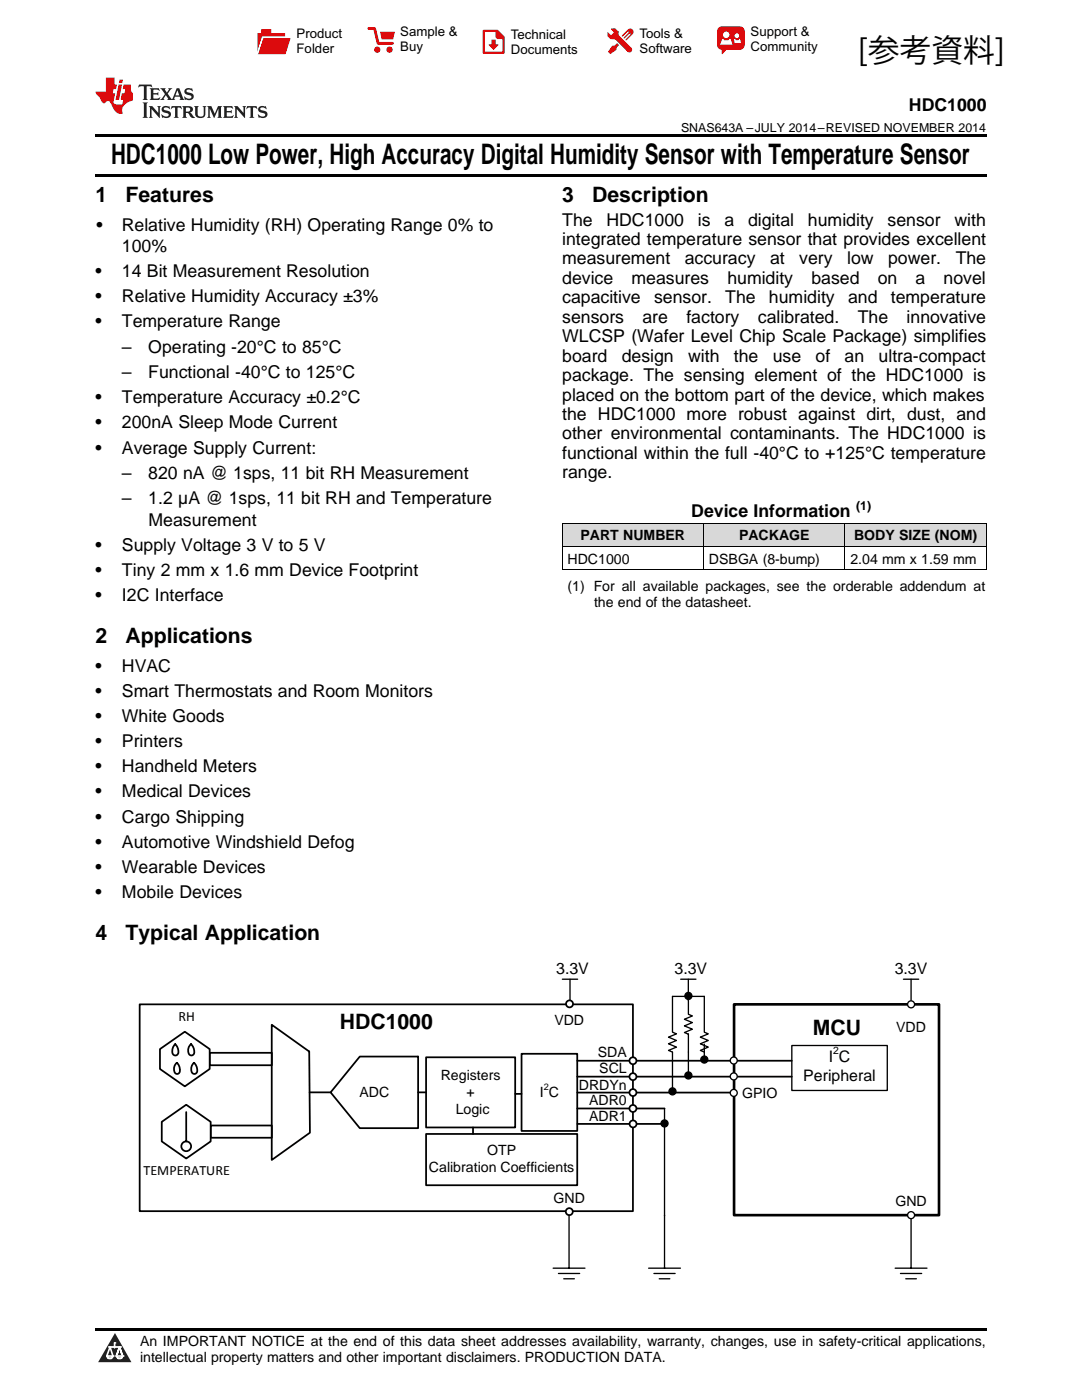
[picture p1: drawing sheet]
<svg xmlns="http://www.w3.org/2000/svg" width="216mm" height="279mm" viewBox="0 0 216 279" stroke-linecap="round" stroke-linejoin="round" font-family="sans-serif">
<g fill="#d8d8d8">
<path d="M112.2 104.5h28.2v4.6h-28.2z"/>
<path d="M140.4 104.5h28.2v4.6h-28.2z"/>
<path d="M168.6 104.5h28.2v4.6h-28.2z"/>
</g>
<path d="M22.9 266l3.3 5.9h-6.6z" fill="#231f20"/>
<path d="M21.3 270.6h1.2l-.3 .5h-.3a.53 .53 0 0 1-.6-.5z" fill-rule="evenodd" fill="#fff"/>
<path d="M21.3 270.6h1.2l-.3 .5h-.3a.53 .53 0 0 1-.6-.5z" fill="none" stroke="#231f20" stroke-width=".33"/>
<path d="M21.3 270.6l1.2 .1-.3 .4h-.5z" fill="none" stroke="#fff" stroke-width=".33"/>
<path d="M22.9 268.9h.1" fill="none" stroke="#fff" stroke-width=".33"/>
<path d="M22.9 268v.9z" fill="#fff"/>
<path d="M22.9 268v.9z" fill="none" stroke="#fff" stroke-width=".33"/>
<circle cx="22.9" cy="268" r=".16" fill="#fff"/>
<path d="M21.8 268.8h.1" fill="none" stroke="#fff" stroke-width=".33"/>
<path d="M21.8 268.8h2.2z" fill="#fff"/>
<path d="M21.8 268.8h2.2z" fill="none" stroke="#fff" stroke-width=".33"/>
<circle cx="24" cy="268.8" r=".16" fill="#fff"/>
<path d="M23.2 270.6h.1" fill="none" stroke="#fff" stroke-width=".33"/>
<path d="M23.8 268.8l-.6 1.8z" fill="#fff"/>
<path d="M23.8 268.8l-.6 1.8z" fill="none" stroke="#fff" stroke-width=".33"/>
<path d="M23.8 268.8l.7 1.8z" fill="#fff"/>
<path d="M23.8 268.8l.7 1.8z" fill="none" stroke="#fff" stroke-width=".33"/>
<path d="M24.4 270.6h.1" fill="none" stroke="#fff" stroke-width=".33"/>
<circle cx="21.3" cy="270.6" r=".16" fill="#fff"/>
<path d="M22 268.8l-.7 1.8z" fill="#fff"/>
<path d="M22 268.8l-.7 1.8z" fill="none" stroke="#fff" stroke-width=".33"/>
<path d="M22 268.8l.5 1.8z" fill="#fff"/>
<path d="M22 268.8l.5 1.8z" fill="none" stroke="#fff" stroke-width=".33"/>
<circle cx="22.5" cy="270.6" r=".16" fill="#fff"/>
<path d="M23.3 270.6h1.2a.63 .63 0 0 1-.6 .5 .63 .63 0 0 1-.6-.5z" fill-rule="evenodd" fill="#fff"/>
<path d="M23.3 270.6h1.2a.63 .63 0 0 1-.6 .5 .63 .63 0 0 1-.6-.5z" fill="none" stroke="#231f20" stroke-width=".33"/>
<path d="M23.3 270.6h1.2l-.4 .5h-.5z" fill="none" stroke="#fff" stroke-width=".33"/>
<path d="M23.2 270.6h.1" fill="none" stroke="#fff" stroke-width=".33"/>
<circle cx="24.5" cy="270.6" r=".16" fill="#fff"/>
<path d="M19 265.1h177.8v.5h-177.8z" fill="#000"/>
<path d="M146.5 200.4h40.9v42.1h-40.9z" fill="none" stroke="#000" stroke-width=".53"/>
<path d="M158 208.7h19v8.9h-19zM178.6 253.1h6.4M179.7 254.1h4.2M180.7 255.2h2.2M181.8 242.5v10.6" fill="none" stroke="#000" stroke-width=".26"/>
<circle cx="181.8" cy="242.5" r=".7" fill="#fff"/>
<g fill="none" stroke="#000" stroke-width=".26">
<path d="M112.2 195.4h3.1M113.7 195.4v4.2"/>
<circle cx="181.8" cy="242.5" r=".7"/>
</g>
<path d="M42 224.6h12.2v2.5h-12.2z" fill-rule="evenodd" fill="#fff"/>
<path d="M42 224.6h12.2v2.5h-12.2z" fill="none" stroke="#000" stroke-width=".35"/>
<path d="M32.3 223.9l4.9-3.4 4.8 3.4v3.9l-4.8 3.4-4.9-3.4z" fill-rule="evenodd" fill="#fff"/>
<path d="M32.3 223.9l4.9-3.4 4.8 3.4v3.9l-4.8 3.4-4.9-3.4zM37.2 221.9v5.9a.98 .98 0 0 1 .9 1.3 .98 .98 0 0 1-1.6 .4 .98 .98 0 0 1 .3-1.6l.4-.1" fill="none" stroke="#000" stroke-width=".35"/>
<path d="M41.8 210.1h12.4v2.5h-12.4z" fill-rule="evenodd" fill="#fff"/>
<path d="M41.8 210.1h12.4v2.5h-12.4z" fill="none" stroke="#000" stroke-width=".35"/>
<path d="M31.9 209.4l5-3.5 4.9 3.5v3.9l-4.9 3.5-5-3.5z" fill-rule="evenodd" fill="#fff"/>
<path d="M31.9 209.4l5-3.5 4.9 3.5v3.9l-4.9 3.5-5-3.5zM35 208.4a1.77 1.77 0 0 1 .4 2.1 .59 .59 0 0 1-1-.3 1.96 1.96 0 0 1 .6-1.8zM35.3 212.1a1.59 1.59 0 0 1 .3 2.1 .54 .54 0 0 1-.8-.4 1.6 1.6 0 0 1 .5-1.7zM38.1 208.4a1.79 1.79 0 0 1 .5 2.1 .57 .57 0 0 1-1-.3 1.63 1.63 0 0 1 .5-1.8zM38.7 212.1a1.74 1.74 0 0 1 .5 2.1 .56 .56 0 0 1-.6 .1 .56 .56 0 0 1-.4-.5 1.67 1.67 0 0 1 .5-1.7zM54.2 204.5l7.5 5.4 .1 16.2-7.6 5.4zM71.8 210.9h11.6v14.2h-11.6l-5.8-7.1z" fill="none" stroke="#000" stroke-width=".35"/>
<path d="M71.7 216.3h6v3.4h-6z" fill-rule="evenodd" fill="#fff"/>
<path d="M27.9 200.4h98.4v41.3h-98.4zM85 211h17.8v14h-17.8zM104.1 210.3h11.1v15.4h-11.1zM115.2 211.7h42.8" fill="none" stroke="#000" stroke-width=".35"/>
<circle cx="126.3" cy="211.7" r=".7" fill="#fff"/>
<g fill="none" stroke="#000" stroke-width=".35">
<path d="M115.2 214.9h42.8"/>
<circle cx="126.3" cy="211.7" r=".7"/>
</g>
<circle cx="126.3" cy="214.9" r=".7" fill="#fff"/>
<g fill="none" stroke="#000" stroke-width=".35">
<path d="M115.2 218h30.9"/>
<circle cx="126.3" cy="214.9" r=".7"/>
</g>
<circle cx="126.3" cy="218" r=".7" fill="#fff"/>
<g fill="none" stroke="#000" stroke-width=".35">
<path d="M115.2 221.2h17.4"/>
<circle cx="126.3" cy="218" r=".7"/>
</g>
<circle cx="126.3" cy="221.2" r=".7" fill="#fff"/>
<g fill="none" stroke="#000" stroke-width=".35">
<path d="M85 226.3h30.2v10.2h-30.2zM115.2 224.3h17.4"/>
<circle cx="126.3" cy="221.2" r=".7"/>
</g>
<circle cx="126.3" cy="224.3" r=".7" fill="#fff"/>
<circle cx="126.3" cy="224.3" r=".7" fill="none" stroke="#000" stroke-width=".35"/>
<circle cx="113.6" cy="200.3" r=".7" fill="#fff"/>
<circle cx="113.6" cy="200.3" r=".7" fill="none" stroke="#000" stroke-width=".35"/>
<circle cx="113.6" cy="241.8" r=".7" fill="#fff"/>
<circle cx="113.6" cy="241.8" r=".7" fill="none" stroke="#000" stroke-width=".35"/>
<circle cx="146.4" cy="214.8" r=".7" fill="#fff"/>
<circle cx="146.4" cy="214.8" r=".7" fill="none" stroke="#000" stroke-width=".26"/>
<circle cx="146.4" cy="211.6" r=".7" fill="#fff"/>
<g fill="none" stroke="#000" stroke-width=".26">
<path d="M181.8 195.4v4.2M110.4 253.1h6.3M111.4 254.1h4.3M112.5 255.2h2.1M113.5 242.5v10.6"/>
<circle cx="146.4" cy="211.6" r=".7"/>
</g>
<circle cx="181.8" cy="200.4" r=".7" fill="#fff"/>
<g fill="none" stroke="#000" stroke-width=".26">
<path d="M180.3 195.4h3"/>
<circle cx="181.8" cy="200.4" r=".7"/>
</g>
<circle cx="146.4" cy="218.1" r=".7" fill="#fff"/>
<g fill="none" stroke="#000" stroke-width=".26">
<path d="M135.8 195.4h3.1M137.3 195.4v4.2M137.4 198.9v3.5l.8 .4-1.6 .6 1.6 .7-1.6 .6 1.6 .7-1.6 .7 .8 .3v8.3M140.5 210l-.8-.4 1.6-.6-1.6-.7 1.6-.6-1.6-.7 1.6-.7-.8-.3v-7.1h-6.3v7.1l.8 .3-1.6 .7 1.6 .7-1.6 .6 1.6 .7-1.6 .6 .8 .4v7.9M140.5 208.4v3.2M132.6 221.2v31.9M129.4 253.1h6.4M130.5 254.1h4.2M131.5 255.2h2.2"/>
<circle cx="137.4" cy="198.8" r=".7"/>
<circle cx="134.2" cy="217.8" r=".7"/>
<circle cx="137.4" cy="214.6" r=".7"/>
<circle cx="140.5" cy="211.5" r=".7"/>
<circle cx="146.4" cy="218.1" r=".7"/>
<circle cx="132.6" cy="224.2" r=".7"/>
</g>
<g fill="#000">
<circle cx="137.4" cy="198.8" r=".7"/>
<circle cx="134.2" cy="217.8" r=".7"/>
<circle cx="137.4" cy="214.6" r=".7"/>
<circle cx="140.5" cy="211.5" r=".7"/>
<circle cx="132.6" cy="224.2" r=".7"/>
</g>
<path d="M61.8 218h4.2M83.4 218h1.6M102.8 218.3h1.3M94.4 225v1.3" fill="none" stroke="#000" stroke-width=".35"/>
<path d="M112.2 113.7h84.6M112.2 109.1h84.6M112.2 104.4h84.6M112.2 104.5v9.3M140.4 104.5v9.3M168.6 104.5v9.3M196.8 104.5v9.3" fill="none" stroke="#000" stroke-width=".2"/>
<path d="M19 34.8h177.8v.5h-177.8zM19 26.8h177.8v.6h-177.8z" fill="#000"/>
<path d="M27.7 16.9l-.1 .6 .6-.3h.5v.2v2.2l-.2 .4h1l-.2-.4v-2.2v-.2h.5l.6 .3-.2-.6zM29.9 17.6l.2 .4v1.6l-.2 .4h1.9l.1-.6a1.09 1.09 0 0 1-1.3 .1v-.6h.6l.4 .2v-.7l-.2 .2h-.8v-.6l.2-.1a1.01 1.01 0 0 1 1 .3l-.1-.6zM32 17.6l.9 1.2-1 1.2h.9l-.2-.3 .5-.7 .5 .7-.3 .3h1.7l-.2-.3 .1-.4h1l.1 .4-.2 .3h1l-.3-.4-.7-2h-.5l-1 2.2-.8-1.1 .9-1.1h-.9l.2 .2-.4 .7-.4-.7 .2-.2zM35.4 18l.4 1h-.8zM37 17.7a.66 .66 0 0 0-.2 .8 .66 .66 0 0 0 .6 .4l.7 .2 .1 .2a.8 .8 0 0 1-.7 .4 .8 .8 0 0 1-.7-.5l.1 .8 .2-.2a.94 .94 0 0 0 1.1 .1 .94 .94 0 0 0 .4-.9 1.48 1.48 0 0 0-1.3-.6v-.4a1.1 1.1 0 0 1 1.2 .2l-.2-.6-.2 .1-.5-.1zM28.5 20.4l.2 .4v2.3l-.2 .4h1l-.2-.4v-2.3l.2-.4zM29.7 21.2l.2 .4v1.5l-.2 .4h.8l-.3-.4 .1-1.3 1.6 1.8v-2l.2-.4h-.7l.2 .2v1.1l-1.2-1.3zM32.5 21.3a.66 .66 0 0 0-.2 .8 .66 .66 0 0 0 .6 .4l.6 .2 .2 .2a.8 .8 0 0 1-.8 .4 .8 .8 0 0 1-.7-.5l.2 .7 .2-.1a.94 .94 0 0 0 1 .1 .94 .94 0 0 0 .5-1 1.47 1.47 0 0 0-1.3-.6l-.1-.3a1.1 1.1 0 0 1 1.3 .2l-.2-.6-.2 .1-.5-.2zM34.3 21.2l-.2 .6a.64 .64 0 0 1 .8-.3v1.6l-.2 .4h1l-.3-.4 .1-1.6a.66 .66 0 0 1 .8 .3l-.2-.6zM36.3 21.2l.3 .4v1.5l-.3 .4h1l-.2-.2v-.7h.5l.1 .1a.8 .8 0 0 0 1.2 .7l-1-1a.62 .62 0 0 0 .6-.5 .62 .62 0 0 0-.6-.7zM37.1 21.5h.1a.48 .48 0 0 1 .6 0 .48 .48 0 0 1 .1 .6l-.2 .1-.6 .1zM38.7 21.2l.2 .2a2.29 2.29 0 0 0 .4 2 1.05 1.05 0 0 0 1.7-.7v-1.3l.2-.2h-.8l.2 .4v1.1a.61 .61 0 0 1-.6 .6 .61 .61 0 0 1-.6-.6v-1.1l.3-.4zM41.3 21.2l.3 .4v1.5l-.3 .4h.8l-.2-.4v-1.4l.8 1.9 .9-1.9v1.4l-.2 .4h.9l-.2-.4v-1.5l.2-.4h-.8l-.7 1.5-.6-1.5zM44.5 21.2l.2 .4v1.5l-.2 .4h1.9l.2-.6a1.1 1.1 0 0 1-1.4 .2v-.7h.6l.4 .2v-.6l-.2 .1-.8 .1v-.6l.2-.1a1.02 1.02 0 0 1 1.1 .2l-.2-.5zM46.7 21.2l.2 .4v1.5l-.2 .4h.8l-.3-.4 .1-1.3 1.6 1.8v-2l.2-.4h-.7l.2 .2v1.1l-1.2-1.3zM49.3 21.2l-.1 .6a.64 .64 0 0 1 .8-.3v1.6l-.3 .4h1l-.2-.4v-1.6a.66 .66 0 0 1 .8 .3l-.1-.6zM51.7 21.3a.66 .66 0 0 0-.2 .7 .66 .66 0 0 0 .7 .5l.6 .2 .1 .2a.8 .8 0 0 1-.7 .4 .8 .8 0 0 1-.7-.5l.1 .7 .2-.1a.94 .94 0 0 0 1.1 .1 .94 .94 0 0 0 .4-1 1.48 1.48 0 0 0-1.2-.6l-.1-.3a1.1 1.1 0 0 1 1.2 .2l-.2-.6-.1 .1-.6-.2z" fill="#231f20"/>
<path d="M21.1 15.5v2.8h-2v.4l.9 .9a.96 .96 0 0 0 1 1 .59 .59 0 0 1 .5-.4 .59 .59 0 0 1 .5 .3l.4 .8a1.61 1.61 0 0 0 2.1 1.3 1.63 1.63 0 0 1 1.1-2.2l.9-.3v-1.5a1.6 1.6 0 0 1-.4-1.7h-1.4l-.2 .9h.5l-.2 .8h-.5l-.2 1v.3h.5l-.2 .9h-.7a.74 .74 0 0 1-1-.6l.3-1.6h-.5l.2-.8h.5l.1-.9h-.4v-1.4zM23.7 16.9l-.7 3h.8l.6-3zM23.8 15.9l-.1 .7h.7l.2-.7z" fill="#ee1d23"/>
<g fill="#d60000">
<path d="M52.1 5.8h2v.8h2.8v4.2h-5.5v-4.2h.7z" fill-rule="evenodd"/>
<path d="M52.4 7.5h5.6l-1 3.3h-5.6z" fill-rule="evenodd"/>
</g>
<path d="M52.4 7.4h5.7l-.1 .1h-5.5l-1.1 3.3z" fill-rule="evenodd" fill="#fff"/>
<path d="M52.4 7.4h5.7l-.1 .1h-5.5l-1.1 3.3z" fill="none" stroke="#fff" stroke-width=".2"/>
<path d="M73.6 5.7h1.1l.7 2.9h2.9" fill="none" stroke="#d60000" stroke-width=".55"/>
<g fill="#d60000">
<path d="M75.8 6.3h3l-.4 1.6h-2.2z" fill-rule="evenodd"/>
<circle cx="75.3" cy="9.9" r=".62"/>
<circle cx="77.7" cy="9.9" r=".62"/>
</g>
<path d="M96.5 6.2h2.7l1.3 1.2v3.1h-4z" fill="none" stroke="#d60000" stroke-width=".44"/>
<g fill="#d60000">
<path d="M98.1 7.9h.8v1h.5l-.9 1.1-1-1v-.1h.6z" fill-rule="evenodd"/>
<path d="M98.9 6.2h.3l1.3 1.2v.4h-1.3l-.3-.4z" fill-rule="evenodd"/>
<path d="M121.9 5.7h.8l.7 .6 .1 .7 2.5 2.5-.8 .8-2.3-2.3-1.1-.2-.6-.6v-.8l.7 .6 .5-.4v-.2l-.5-.5z" fill-rule="evenodd"/>
<path d="M122.2 9.1h.4l.5-.5 .4 .4-.5 .5v.4l-1.2 .9-.5-.5z" fill-rule="evenodd"/>
<path d="M125.3 5.9a.67 .67 0 0 1 .9 0 .67 .67 0 0 1 0 .9z" fill-rule="evenodd"/>
<path d="M125.3 5.9l.9 .9-1.2 1.2h-.2v-.2l1-.9v-.2h-.2l-.9 1h-.2v-.2l.9-1 .1-.2h-.3l-.9 1h-.2v-.2z" fill-rule="evenodd"/>
<circle cx="125.6" cy="9.9" r=".54"/>
</g>
<path d="M123.3 6.3v.7" fill="none" stroke="#d60000" stroke-width=".2"/>
<g fill="#d60000">
<path d="M143.4 5.5l.6-.2h3.6a.95 .95 0 0 1 1 .9v2.8a.95 .95 0 0 1-1 .9h-3.6a.95 .95 0 0 1-.9-.9v-2.8z" fill-rule="evenodd"/>
<path d="M144 9.9h.9l-.7 .9h-.2z" fill-rule="evenodd"/>
</g>
<g fill="#fff">
<path d="M146.6 8.6h1.3z"/>
<path d="M144.1 7.8h.3l.1 .2h.8l.2-.2h.3l.4 1.1h-2.5z" fill-rule="evenodd"/>
<path d="M146.4 7.8h.3l.1 .2h.5l.2-.2h.2l.2 .8h-1.3z" fill-rule="evenodd"/>
<circle cx="144.9" cy="6.9" r=".65"/>
<circle cx="147" cy="7.1" r=".48"/>
</g>
<text font-size="6.3" x="171.2" y="12.5">[参考資料]</text>
<text font-size="5.6" x="22.2" y="32.8">HDC1000 Low Power, High Accuracy Digital Humidity Sensor with Temperature Sensor</text>
<g font-size="4.2">
<text x="19" y="40.4">1</text>
<text x="25" y="40.4">Features</text>
<text x="112.2" y="40.4">3</text>
<text x="118.2" y="40.4">Description</text>
<text x="19" y="128.4">2</text>
<text x="25" y="128.4">Applications</text>
<text x="19" y="187.6">4</text>
<text x="25" y="187.6">Typical Application</text>
<text x="67.8" y="205.4">HDC1000</text>
<text x="162.2" y="206.5">MCU</text>
</g>
<g font-size="3.5">
<text x="181.4" y="22.2">HDC1000</text>
<text x="19.2" y="46.1">•</text>
<text x="24.3" y="46.1">Relative Humidity (RH) Operating Range 0% to</text>
<text x="112.2" y="45">The</text>
<text x="121" y="45">HDC1000</text>
<text x="139.2" y="45">is</text>
<text x="144.5" y="45">a</text>
<text x="149.3" y="45">digital</text>
<text x="161.2" y="45">humidity</text>
<text x="177.1" y="45">sensor</text>
<text x="190.4" y="45">with</text>
<text x="24.3" y="50.3">100%</text>
<text x="112.2" y="48.9">integrated temperature sensor that provides excellent</text>
<text x="112.2" y="52.8">measurement</text>
<text x="136.6" y="52.8">accuracy</text>
<text x="153.6" y="52.8">at</text>
<text x="159.5" y="52.8">very</text>
<text x="169" y="52.8">low</text>
<text x="177.2" y="52.8">power.</text>
<text x="190.7" y="52.8">The</text>
<text x="19" y="55.3">•</text>
<text x="24.3" y="55.3">14 Bit Measurement Resolution</text>
<text x="112.2" y="56.7">device</text>
<text x="126" y="56.7">measures</text>
<text x="145.1" y="56.7">humidity</text>
<text x="161.9" y="56.7">based</text>
<text x="175.1" y="56.7">on</text>
<text x="182.7" y="56.7">a</text>
<text x="188.3" y="56.7">novel</text>
<text x="19" y="60.3">•</text>
<text x="19" y="65.3">•</text>
<text x="24.3" y="60.3">Relative Humidity Accuracy ±3%</text>
<text x="24.3" y="65.3">Temperature Range</text>
<text x="112.2" y="60.5">capacitive</text>
<text x="112.2" y="64.4">sensors</text>
<text x="128.2" y="64.4">are</text>
<text x="130.5" y="60.5">sensor.</text>
<text x="137" y="64.4">factory</text>
<text x="144.7" y="60.5">The</text>
<text x="151.2" y="64.4">calibrated.</text>
<text x="153.4" y="60.5">humidity</text>
<text x="169.2" y="60.5">and</text>
<text x="171.2" y="64.4">The</text>
<text x="177.7" y="60.5">temperature</text>
<text x="180.9" y="64.4">innovative</text>
<text x="24.3" y="70.4">–</text>
<text x="29.6" y="70.4">Operating -20°C to 85°C</text>
<text x="112.2" y="68.3">WLCSP (Wafer Level Chip Scale Package) simplifies</text>
<text x="24.3" y="75.5">–</text>
<text x="29.6" y="75.5">Functional -40°C to 125°C</text>
<text x="112.2" y="72.2">board</text>
<text x="112.2" y="76.1">package. The sensing element of the HDC1000 is</text>
<text x="124.1" y="72.2">design</text>
<text x="137.3" y="72.2">with</text>
<text x="146.4" y="72.2">the</text>
<text x="154.2" y="72.2">use</text>
<text x="162.7" y="72.2">of</text>
<text x="168.5" y="72.2">an</text>
<text x="175.3" y="72.2">ultra-compact</text>
<text x="19" y="80.5">•</text>
<text x="24.3" y="80.5">Temperature Accuracy ±0.2°C</text>
<text x="112.2" y="79.9">placed on the bottom part of the device, which makes</text>
<text x="112.2" y="83.8">the HDC1000 more robust against dirt, dust, and</text>
<text x="19" y="85.5">•</text>
<text x="24.3" y="85.5">200nA Sleep Mode Current</text>
<text x="112.2" y="87.7">other environmental contaminants. The HDC1000 is</text>
<text x="19" y="90.5">•</text>
<text x="24.3" y="90.5">Average Supply Current:</text>
<text x="24.3" y="95.6">–</text>
<text x="29.6" y="95.6">820 nA @ 1sps, 11 bit RH Measurement</text>
<text x="112.2" y="91.6">functional within the full -40°C to +125°C temperature</text>
<text x="112.2" y="95.5">range.</text>
<text x="24.3" y="100.7">–</text>
<text x="29.6" y="100.7">1.2 µA @ 1sps, 11 bit RH and Temperature</text>
<text x="29.6" y="104.9">Measurement</text>
<text x="137.9" y="103.2">Device Information</text>
<text x="19" y="109.9">•</text>
<text x="24.3" y="109.9">Supply Voltage 3 V to 5 V</text>
<text x="19" y="114.9">•</text>
<text x="19" y="119.9">•</text>
<text x="24.3" y="114.9">Tiny 2 mm x 1.6 mm Device Footprint</text>
<text x="24.3" y="119.9">I2C Interface</text>
<text x="19" y="134.1">•</text>
<text x="24.3" y="134.1">HVAC</text>
<text x="19" y="139.1">•</text>
<text x="24.3" y="139.1">Smart Thermostats and Room Monitors</text>
<text x="19" y="144.1">•</text>
<text x="19" y="149.1">•</text>
<text x="24.3" y="144.1">White Goods</text>
<text x="24.3" y="149.1">Printers</text>
<text x="19" y="154.1">•</text>
<text x="24.3" y="154.1">Handheld Meters</text>
<text x="19" y="159.1">•</text>
<text x="24.3" y="159.1">Medical Devices</text>
<text x="19" y="164.1">•</text>
<text x="24.3" y="164.1">Cargo Shipping</text>
<text x="19" y="169.2">•</text>
<text x="24.3" y="169.2">Automotive Windshield Defog</text>
<text x="19" y="174.2">•</text>
<text x="19" y="179.2">•</text>
<text x="24.3" y="174.2">Wearable Devices</text>
<text x="24.3" y="179.2">Mobile Devices</text>
</g>
<g font-size="3.2">
<text x="111" y="194.3">3.3V</text>
<text x="134.6" y="194.3">3.3V</text>
<text x="178.5" y="194.3">3.3V</text>
<text x="160.3" y="215.7">Peripheral</text>
<text x="165.4" y="211.9">I C</text>
</g>
<g font-size="2.8">
<text x="115.8" y="107.8">PART NUMBER</text>
<text x="147.5" y="107.8">PACKAGE</text>
<text x="170.4" y="107.8">BODY SIZE (NOM)</text>
<text x="113.2" y="112.5">HDC1000</text>
<text x="141.5" y="112.5">DSBGA (8-bump)</text>
<text x="169.7" y="112.5">2.04 mm x 1.59 mm</text>
<text x="113.2" y="118">(1) For all available packages, see the orderable addendum at</text>
<text x="118.5" y="121.2">the end of the datasheet.</text>
<text x="35.6" y="203.9">RH</text>
<text x="110.6" y="204.6">VDD</text>
<text x="178.8" y="205.9">VDD</text>
<text x="88" y="215.5">Registers</text>
<text x="119.3" y="211">SDA</text>
<text x="119.6" y="214.2">SCL</text>
<text x="71.7" y="218.9">ADC</text>
<text x="93.1" y="218.9">+</text>
<text x="107.7" y="218.9">I C</text>
<text x="115.5" y="217.5">DRDYn</text>
<text x="117.5" y="220.6">ADR0</text>
<text x="148.1" y="219">GPIO</text>
<text x="90.9" y="222.2">Logic</text>
<text x="117.5" y="223.8">ADR1</text>
<text x="85.6" y="234">Calibration Coefficients</text>
<text x="97.2" y="230.6">OTP</text>
<text x="28.6" y="234.6">TEMPERATURE</text>
<text x="110.5" y="240.1">GND</text>
<text x="178.7" y="240.6">GND</text>
<text x="27.9" y="268.6">An IMPORTANT NOTICE at the end of this data sheet addresses availability, warranty, changes, use in safety-critical applications,</text>
<text x="27.9" y="271.8">intellectual property matters and other important disclaimers. PRODUCTION DATA.</text>
</g>
<g font-size="2.6">
<text x="59.2" y="7.6">Product</text>
<text x="59.2" y="10.6">Folder</text>
<text x="79.9" y="7.3">Sample &amp;</text>
<text x="79.9" y="10.2">Buy</text>
<text x="101.9" y="7.8">Technical</text>
<text x="101.9" y="10.8">Documents</text>
<text x="127.6" y="7.6">Tools &amp;</text>
<text x="127.6" y="10.6">Software</text>
<text x="149.8" y="7.2">Support &amp;</text>
<text x="149.8" y="10.2">Community</text>
</g>
<g font-size="2.5">
<text x="135.9" y="26.3">SNAS643A –JULY 2014–REVISED NOVEMBER 2014</text>
<text x="170.8" y="101.8">(1)</text>
</g>
<text font-size="2.1" x="166.2" y="210.3">2</text>
<text font-size="1.8" x="108.5" y="217.5">2</text>
</svg>
